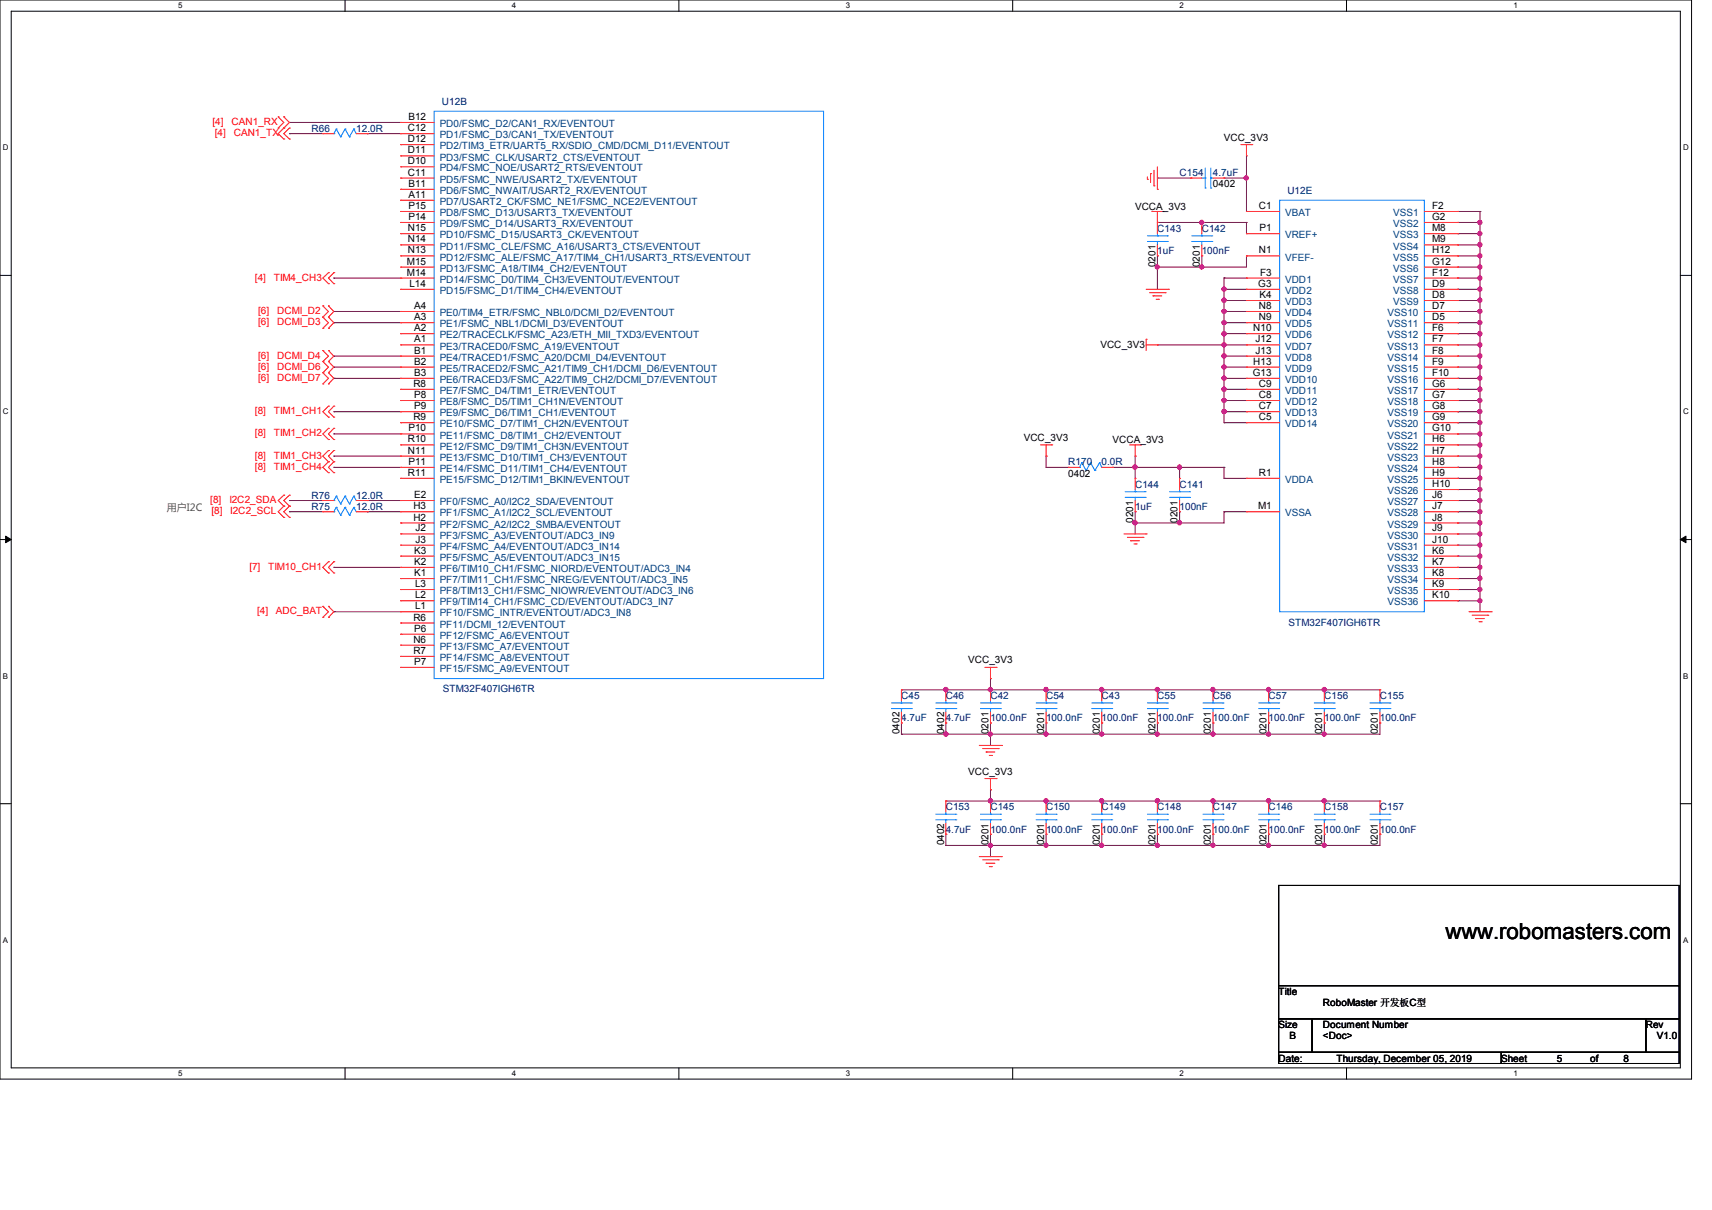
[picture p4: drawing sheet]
<svg xmlns="http://www.w3.org/2000/svg" width="297mm" height="210mm" viewBox="0 0 297 210" stroke-linecap="round" stroke-linejoin="round" font-family="sans-serif">
<path d="M0 0h293.5v187.3h-293.5zM1.9 1.9h289.6v183.4h-289.6z" fill="none" stroke="#000" stroke-width=".17"/>
<g fill="#fff">
<path d="M30.9 .2h.8v1.5h-.8z"/>
<path d="M30.9 185.5h.8v1.6h-.8z"/>
</g>
<path d="M59.9 0v1.9M59.9 185.3v2" fill="none" stroke="#000" stroke-width=".17"/>
<g fill="#fff">
<path d="M88.8 .2h.8v1.5h-.8z"/>
<path d="M88.8 185.5h.8v1.6h-.8z"/>
</g>
<path d="M117.8 0v1.9M117.8 185.3v2" fill="none" stroke="#000" stroke-width=".17"/>
<g fill="#fff">
<path d="M146.7 .2h.8v1.5h-.8z"/>
<path d="M146.7 185.5h.8v1.6h-.8z"/>
</g>
<path d="M175.7 0v1.9M175.7 185.3v2" fill="none" stroke="#000" stroke-width=".17"/>
<g fill="#fff">
<path d="M204.6 .2h.8v1.5h-.8z"/>
<path d="M204.6 185.5h.8v1.6h-.8z"/>
</g>
<path d="M233.6 0v1.9M233.6 185.3v2" fill="none" stroke="#000" stroke-width=".17"/>
<g fill="#fff">
<path d="M262.6 .2h.7v1.5h-.7z"/>
<path d="M262.6 185.5h.7v1.6h-.7z"/>
<path d="M.5 24.8h1v1.6h-1z"/>
<path d="M292 24.8h1v1.6h-1z"/>
<path d="M.5 70.7h1v1.5h-1z"/>
<path d="M292 70.7h1v1.5h-1z"/>
</g>
<path d="M0 47.8h1.9M291.5 47.8h2" fill="none" stroke="#000" stroke-width=".17"/>
<g fill="#fff">
<path d="M.5 116.5h.9v1.6h-.9z"/>
<path d="M292 116.5h.9v1.6h-.9z"/>
</g>
<path d="M0 93.6h1.9M291.5 93.6h2" fill="none" stroke="#000" stroke-width=".17"/>
<path d="M1 93l.9 .6-.9 .6zM291.5 93.6l1-.6v1.2z" fill="#000" stroke="#000" stroke-width=".17"/>
<g fill="#fff">
<path d="M.5 162.4h.9v1.5h-.9z"/>
<path d="M292 162.4h.9v1.5h-.9z"/>
</g>
<path d="M0 139.5h1.9M291.5 139.5h2M221.8 153.7h69.5v17.4h-69.5zM221.8 171.1h69.5v5.7h-69.5zM221.8 176.8h5.8v5.8h-5.8zM227.6 176.8h57.9v5.8h-57.9zM285.5 176.8h5.8v5.8h-5.8zM221.8 182.6h38.6v2h-38.6zM260.4 182.6h30.9v2h-30.9z" fill="none" stroke="#000" stroke-width=".17"/>
<g fill="none" stroke="#800040" stroke-width=".17">
<path d="M50.2 23.2h.1M50.2 21.3h.1M50.2 23.2h5.8M50.2 21.3h19.3M63.7 23.2h.1M63.7 23.2h5.8M200.8 38.6h.1M200.8 30.9h.1M200.8 38.6h15.4M200.8 30.9h5.8M208.5 38.6h.1M212.3 30.9h3.9"/>
<path d="M216.2 30.9h.1M216.2 38.6h.1M216.2 36.7h.1M216.2 27.1v9.6M216.2 38.6v2M252.9 36.7h.1M252.9 38.6h.1M252.9 38.6h3.9M252.9 36.7h3.9M256.8 36.7h.1M256.8 38.6h.1M256.8 36.7v69.5"/>
<path d="M57.9 48.3h.1M57.9 54.1h.1M57.9 56h.1M57.9 48.3h11.6M57.9 54.1h11.6M57.9 56h11.6M200.8 46.4h.1M200.8 44.4h.1M200.8 59.9h.1M200.8 44.4v5.8M200.8 59.9h15.4M208.5 44.4h.1"/>
<path d="M208.5 46.4h.1M208.5 44.4v2M212.3 48.3h.1M212.3 59.9h.1M212.3 50.2h.1M212.3 52.2h.1M212.3 54.1h.1M212.3 56h.1M212.3 57.9h.1M212.3 48.3v25.1M212.3 48.3h3.9M212.3 50.2h3.9"/>
<path d="M212.3 52.2h3.9M212.3 54.1h3.9M212.3 56h3.9M212.3 57.9h3.9M216.2 44.4h.1M216.2 44.4v2h-15.4M252.9 40.6h.1M252.9 42.5h.1M252.9 44.4h.1M252.9 46.4h.1M252.9 48.3h.1M252.9 50.2h.1"/>
<path d="M252.9 52.2h.1M252.9 54.1h.1M252.9 56h.1M252.9 57.9h.1M252.9 59.9h.1M252.9 46.4h3.9M252.9 48.3h3.9M252.9 59.9h3.9M252.9 50.2h3.9M252.9 52.2h3.9M252.9 54.1h3.9M252.9 56h3.9"/>
<path d="M252.9 57.9h3.9M252.9 40.6h3.9M252.9 42.5h3.9M252.9 44.4h3.9M256.8 40.6h.1M256.8 42.5h.1M256.8 44.4h.1M256.8 46.4h.1M256.8 48.3h.1M256.8 50.2h.1M256.8 52.2h.1M256.8 54.1h.1"/>
<path d="M256.8 56h.1M256.8 57.9h.1M256.8 59.9h.1M57.9 71.5h.1M57.9 75.3h.1M57.9 79.2h.1M57.9 61.8h.1M57.9 63.7h.1M57.9 65.7h.1M57.9 61.8h11.6M57.9 63.7h11.6M57.9 65.7h11.6"/>
<path d="M57.9 71.5h11.6M57.9 75.3h11.6M57.9 79.2h11.6M181.5 79.2h.1M181.5 79.2v1.9M196.9 79.2h.1M196.9 79.2v3.8M212.3 73.4h.1M212.3 61.8h.1M212.3 63.7h.1M212.3 65.7h.1M212.3 67.6h.1"/>
<path d="M212.3 69.5h.1M212.3 71.5h.1M212.3 73.4h3.9M212.3 61.8h3.9M212.3 63.7h3.9M212.3 65.7h3.9M212.3 67.6h3.9M212.3 69.5h3.9M212.3 71.5h3.9M252.9 61.8h.1M252.9 63.7h.1M252.9 65.7h.1"/>
<path d="M252.9 67.6h.1M252.9 69.5h.1M252.9 71.5h.1M252.9 73.4h.1M252.9 75.3h.1M252.9 77.2h.1M252.9 79.2h.1M252.9 73.4h3.9M252.9 61.8h3.9M252.9 63.7h3.9M252.9 65.7h3.9M252.9 67.6h3.9"/>
<path d="M252.9 69.5h3.9M252.9 71.5h3.9M252.9 75.3h3.9M252.9 77.2h3.9M252.9 79.2h3.9M256.8 61.8h.1M256.8 63.7h.1M256.8 65.7h.1M256.8 67.6h.1M256.8 69.5h.1M256.8 71.5h.1M256.8 73.4h.1"/>
<path d="M256.8 75.3h.1M256.8 77.2h.1M256.8 79.2h.1M50.2 88.8h.1M50.2 86.9h.1M50.2 88.8h5.8M50.2 86.9h5.8M57.9 81.1h.1M57.9 98.5h.1M57.9 81.1h11.6M57.9 98.5h11.6M63.7 86.9h.1"/>
<path d="M63.7 88.8h.1M63.7 88.8h5.8M63.7 86.9h5.8M181.5 81.1h.1M181.5 81.1h3.8M193 81.1h.1M193 81.1h19.3M196.9 90.8h.1M196.9 88.8h.1M196.9 81.1h.1M196.9 88.8v3.9M204.6 81.1h.1"/>
<path d="M204.6 88.8h.1M204.6 90.8h.1M204.6 81.1v1.9M204.6 88.8v2M212.3 88.8h.1M212.3 81.1h.1M212.3 83h.1M212.3 88.8v2h-15.4M212.3 81.1v1.9M212.3 88.8h3.9M212.3 83h3.9M252.9 81.1h.1"/>
<path d="M252.9 83h.1M252.9 85h.1M252.9 86.9h.1M252.9 88.8h.1M252.9 90.8h.1M252.9 92.7h.1M252.9 94.6h.1M252.9 96.5h.1M252.9 98.5h.1M252.9 90.8h3.9M252.9 81.1h3.9M252.9 88.8h3.9"/>
<path d="M252.9 83h3.9M252.9 85h3.9M252.9 86.9h3.9M252.9 92.7h3.9M252.9 94.6h3.9M252.9 96.5h3.9M252.9 98.5h3.9M256.8 81.1h.1M256.8 83h.1M256.8 85h.1M256.8 86.9h.1M256.8 88.8h.1"/>
<path d="M256.8 90.8h.1M256.8 92.7h.1M256.8 94.6h.1M256.8 96.5h.1M256.8 98.5h.1M57.9 106.2h.1M57.9 106.2h11.6M156.4 119.7h.1M156.4 119.7h83M164.1 119.7h.1M171.8 119.7h.1M171.8 117.8h.1"/>
<path d="M171.8 117.8v1.9M181.5 119.7h.1M191.1 119.7h.1M200.8 119.7h.1M210.4 119.7h.1M220.1 119.7h.1M229.7 119.7h.1M252.9 100.4h.1M252.9 102.3h.1M252.9 104.3h.1M252.9 100.4h3.9M252.9 102.3h3.9"/>
<path d="M252.9 104.3h3.9M256.8 100.4h.1M256.8 102.3h.1M256.8 104.3h.1M156.4 127.4h.1M156.4 125.5h.1M156.4 125.5v1.9M164.1 127.4h.1M164.1 125.5h.1M164.1 139h.1M164.1 125.5v1.9M164.1 139h75.3"/>
<path d="M171.8 127.4h.1M171.8 125.5h.1M171.8 139h.1M171.8 137.1h.1M171.8 125.5v3.9M171.8 137.1v1.9M181.5 125.5h.1M181.5 127.4h.1M181.5 139h.1M181.5 125.5v1.9M191.1 125.5h.1M191.1 127.4h.1"/>
<path d="M191.1 139h.1M191.1 125.5v1.9M200.8 125.5h.1M200.8 127.4h.1M200.8 139h.1M200.8 125.5v1.9M210.4 125.5h.1M210.4 127.4h.1M210.4 139h.1M210.4 125.5v1.9M220.1 125.5h.1M220.1 127.4h.1"/>
<path d="M220.1 139h.1M220.1 125.5v1.9M229.7 125.5h.1M229.7 127.4h.1M229.7 139h.1M229.7 125.5v1.9M239.4 125.5h.1M239.4 125.5v1.9h-83M164.1 146.7h.1M164.1 144.8h.1M164.1 144.8v1.9M171.8 146.7h.1"/>
<path d="M171.8 144.8h.1M171.8 144.8v3.9M181.5 144.8h.1M181.5 146.7h.1M181.5 144.8v1.9M191.1 144.8h.1M191.1 146.7h.1M191.1 144.8v1.9M200.8 144.8h.1M200.8 146.7h.1M200.8 144.8v1.9M210.4 144.8h.1"/>
<path d="M210.4 146.7h.1M210.4 144.8v1.9M220.1 144.8h.1M220.1 146.7h.1M220.1 144.8v1.9M229.7 144.8h.1M229.7 146.7h.1M229.7 144.8v1.9M239.4 144.8h.1M239.4 144.8v1.9h-75.3"/>
</g>
<g fill="#f0f" stroke="#f0f" stroke-width=".17">
<circle cx="200.8" cy="46.3" r=".36"/>
<circle cx="208.5" cy="38.6" r=".37"/>
<circle cx="208.5" cy="46.3" r=".36"/>
<circle cx="196.9" cy="90.7" r=".38"/>
<circle cx="204.6" cy="81.1" r=".37"/>
<circle cx="204.6" cy="90.7" r=".37"/>
<circle cx="212.4" cy="50.2" r=".37"/>
<circle cx="212.3" cy="52.1" r=".38"/>
<circle cx="212.4" cy="56" r=".37"/>
<circle cx="212.4" cy="54" r=".37"/>
<circle cx="212.4" cy="59.8" r=".37"/>
<circle cx="212.3" cy="57.9" r=".38"/>
<circle cx="212.4" cy="63.7" r=".37"/>
<circle cx="212.3" cy="61.8" r=".38"/>
<circle cx="212.4" cy="65.6" r=".37"/>
<circle cx="212.3" cy="67.6" r=".38"/>
<circle cx="212.4" cy="69.5" r=".37"/>
<circle cx="212.3" cy="71.4" r=".38"/>
<circle cx="196.9" cy="81.1" r=".38"/>
<circle cx="256.7" cy="38.6" r=".37"/>
<circle cx="256.7" cy="42.5" r=".37"/>
<circle cx="256.7" cy="40.5" r=".36"/>
<circle cx="256.7" cy="44.4" r=".36"/>
<circle cx="256.7" cy="46.3" r=".36"/>
<circle cx="256.7" cy="50.2" r=".36"/>
<circle cx="256.7" cy="48.3" r=".37"/>
<circle cx="256.7" cy="52.1" r=".37"/>
<circle cx="256.7" cy="54" r=".36"/>
<circle cx="256.7" cy="56" r=".36"/>
<circle cx="256.7" cy="59.8" r=".36"/>
<circle cx="256.7" cy="57.9" r=".37"/>
<circle cx="256.7" cy="61.8" r=".37"/>
<circle cx="256.7" cy="63.7" r=".36"/>
<circle cx="256.7" cy="65.6" r=".36"/>
<circle cx="256.7" cy="67.6" r=".37"/>
<circle cx="256.7" cy="69.5" r=".36"/>
<circle cx="256.7" cy="73.3" r=".36"/>
<circle cx="256.7" cy="71.4" r=".37"/>
<circle cx="256.7" cy="75.3" r=".36"/>
<circle cx="256.7" cy="77.2" r=".37"/>
<circle cx="256.7" cy="79.1" r=".36"/>
<circle cx="256.7" cy="83" r=".36"/>
<circle cx="256.7" cy="81.1" r=".37"/>
<circle cx="256.7" cy="86.9" r=".37"/>
<circle cx="256.7" cy="84.9" r=".36"/>
<circle cx="256.7" cy="88.8" r=".36"/>
<circle cx="256.7" cy="92.6" r=".36"/>
<circle cx="256.7" cy="90.7" r=".37"/>
<circle cx="256.7" cy="96.5" r=".37"/>
<circle cx="256.7" cy="94.6" r=".36"/>
<circle cx="256.7" cy="100.4" r=".37"/>
<circle cx="256.7" cy="98.4" r=".36"/>
<circle cx="256.7" cy="102.3" r=".36"/>
<circle cx="256.7" cy="104.2" r=".36"/>
<circle cx="164.1" cy="119.7" r=".38"/>
<circle cx="164.1" cy="127.4" r=".37"/>
<circle cx="210.4" cy="119.7" r=".37"/>
<circle cx="200.8" cy="119.7" r=".37"/>
<circle cx="200.8" cy="127.4" r=".36"/>
<circle cx="210.4" cy="127.4" r=".36"/>
<circle cx="191.1" cy="119.7" r=".37"/>
<circle cx="181.5" cy="119.7" r=".37"/>
<circle cx="191.1" cy="127.4" r=".36"/>
<circle cx="181.5" cy="127.4" r=".36"/>
<circle cx="171.8" cy="127.4" r=".36"/>
<circle cx="171.8" cy="119.7" r=".37"/>
<circle cx="171.8" cy="139" r=".37"/>
<circle cx="210.4" cy="139" r=".37"/>
<circle cx="210.4" cy="146.7" r=".36"/>
<circle cx="200.8" cy="146.7" r=".36"/>
<circle cx="200.8" cy="139" r=".37"/>
<circle cx="191.1" cy="139" r=".37"/>
<circle cx="181.5" cy="139" r=".37"/>
<circle cx="191.1" cy="146.7" r=".36"/>
<circle cx="181.5" cy="146.7" r=".36"/>
<circle cx="171.8" cy="146.7" r=".36"/>
<circle cx="216.2" cy="30.9" r=".37"/>
<circle cx="229.7" cy="119.7" r=".37"/>
<circle cx="220.1" cy="119.7" r=".37"/>
<circle cx="229.7" cy="127.4" r=".36"/>
<circle cx="220.1" cy="127.4" r=".36"/>
<circle cx="229.7" cy="139" r=".37"/>
<circle cx="220.1" cy="139" r=".37"/>
<circle cx="229.7" cy="146.7" r=".36"/>
<circle cx="220.1" cy="146.7" r=".36"/>
</g>
<g fill="none" stroke="#f00" stroke-width=".17">
<path d="M48.3 20.3h.1M48.3 22.2h.1M48.3 20.3l.9 1-.9 .9M49.2 22.2h.1M49.2 24.1h.1M49.2 20.3h.1M49.2 20.3l1 1-1.9 1.9 .9 .9M50.2 22.2h.1M50.2 24.1h.1M50.2 22.2l-1 1 1 .9M56 23.2h.1M56 23.2h1.9"/>
<path d="M61.8 23.2h1.9M63.7 23.2h.1M69.5 21.3h.1M69.5 23.2h.1M69.5 25.1h.1M69.5 27.1h.1M69.5 29h.1M69.5 30.9h.1M69.5 32.9h.1M69.5 34.8h.1M69.5 36.7h.1M69.5 38.6h.1"/>
<path d="M69.5 36.7h5.8M69.5 25.1h5.8M69.5 21.3h5.8M69.5 23.2h5.8M69.5 27.1h5.8M69.5 29h5.8M69.5 30.9h5.8M69.5 32.9h5.8M69.5 34.8h5.8M69.5 38.6h5.8M199.1 31.1h.1M199.1 30.7v.4"/>
<path d="M199.6 30.1h.1M199.6 30.1v1.6M199.8 36.7h2M200.2 32.3h.1M200.2 29.5v2.8M200.8 38.6h.1M200.8 32.9h.1M200.8 29v3.9M200.8 36.7v3.9M201.8 36.7h.1M206.6 30.9h.1M206.6 30.9h1.9"/>
<path d="M208.5 38.6h.1M208.5 38.6v2M210.4 30.9h1.9M212.3 30.9h.1M215.3 25.1h1.9M216.2 27.1h.1M216.2 36.7h.1M216.2 36.7h5.8M216.2 25.1v2M217.2 25.1h.1M247.1 36.7h5.8M247.1 38.6h5.8"/>
<path d="M252.9 36.7h.1M252.9 38.6h.1M56 53.1h.1M56 55h.1M56 57h.1M56 53.1l1 1-1 .9M56 55l1 1-1 1M57 47.3h.1M57 49.2h.1M57 55h.1M57 53.1h.1M57 57h.1"/>
<path d="M57 47.3l-1 1 1 .9M57 53.1l.9 1-.9 .9M57 55l.9 1-.9 1M57.9 47.3h.1M57.9 49.2h.1M57.9 47.3l-.9 1 .9 .9M69.5 40.6h.1M69.5 42.5h.1M69.5 44.4h.1M69.5 46.4h.1M69.5 48.3h.1M69.5 50.2h.1"/>
<path d="M69.5 54.1h.1M69.5 56h.1M69.5 57.9h.1M69.5 59.9h.1M69.5 50.2h5.8M69.5 59.9h5.8M69.5 40.6h5.8M69.5 42.5h5.8M69.5 44.4h5.8M69.5 46.4h5.8M69.5 48.3h5.8M69.5 54.1h5.8"/>
<path d="M69.5 56h5.8M69.5 57.9h5.8M198.8 58.9h.1M198.8 50.2h3.9M198.8 59.9h2M198.8 58.9v1.9M199.4 50.8h2.7M200 51.4h.1M200 51.4h1.5M200.6 51.9h.4M200.8 59.9h.1M200.8 44.4h.1"/>
<path d="M200.8 42.5v1.9M201 51.9h.1M202.1 50.8h.1M202.7 50.2h.1M208.5 44.4h.1M208.5 42.5v1.9M216.2 40.6h.1M216.2 44.4h.1M216.2 48.3h.1M216.2 50.2h.1M216.2 52.2h.1M216.2 54.1h.1"/>
<path d="M216.2 56h.1M216.2 57.9h.1M216.2 59.9h.1M216.2 50.2h5.8M216.2 59.9h5.8M216.2 40.6h5.8M216.2 44.4h5.8M216.2 48.3h5.8M216.2 54.1h5.8M216.2 56h5.8M216.2 57.9h5.8M216.2 52.2h5.8"/>
<path d="M247.1 50.2h5.8M247.1 59.9h5.8M247.1 40.6h5.8M247.1 42.5h5.8M247.1 44.4h5.8M247.1 46.4h5.8M247.1 48.3h5.8M247.1 54.1h5.8M247.1 56h5.8M247.1 57.9h5.8M247.1 52.2h5.8M252.9 40.6h.1"/>
<path d="M252.9 42.5h.1M252.9 44.4h.1M252.9 46.4h.1M252.9 48.3h.1M252.9 50.2h.1M252.9 52.2h.1M252.9 54.1h.1M252.9 56h.1M252.9 57.9h.1M252.9 59.9h.1M56 60.8h.1M56 62.7h.1"/>
<path d="M56 64.7h.1M56 66.6h.1M56 60.8l1 1-1 .9M56 62.7l1 1-1 1M56 64.7l1 1-1 .9M57 70.5h.1M57 72.4h.1M57 74.3h.1M57 76.3h.1M57 78.2h.1M57 62.7h.1M57 60.8h.1"/>
<path d="M57 64.7h.1M57 66.6h.1M57 70.5l-1 1 1 .9M57 74.3l-1 1 1 1M57 78.2l-1 1 1 .9M57 60.8l.9 1-.9 .9M57 62.7l.9 1-.9 1M57 64.7l.9 1-.9 .9M57.9 70.5h.1M57.9 72.4h.1M57.9 74.3h.1M57.9 76.3h.1"/>
<path d="M57.9 78.2h.1M57.9 70.5l-.9 1 .9 .9M57.9 74.3l-.9 1 .9 1M57.9 78.2l-.9 1 .9 .9M69.5 61.8h.1M69.5 63.7h.1M69.5 65.7h.1M69.5 67.6h.1M69.5 69.5h.1M69.5 71.5h.1M69.5 73.4h.1M69.5 75.3h.1"/>
<path d="M69.5 77.2h.1M69.5 79.2h.1M69.5 77.2h5.8M69.5 61.8h5.8M69.5 63.7h5.8M69.5 65.7h5.8M69.5 67.6h5.8M69.5 69.5h5.8M69.5 71.5h5.8M69.5 73.4h5.8M69.5 75.3h5.8M69.5 79.2h5.8"/>
<path d="M180.5 77.2h2M181.5 79.2h.1M181.5 77.2v2M182.5 77.2h.1M196 77.2h1.9M196.9 79.2h.1M196.9 77.2v2M197.9 77.2h.1M216.2 61.8h.1M216.2 63.7h.1M216.2 65.7h.1M216.2 67.6h.1"/>
<path d="M216.2 69.5h.1M216.2 71.5h.1M216.2 73.4h.1M216.2 61.8h5.8M216.2 63.7h5.8M216.2 65.7h5.8M216.2 67.6h5.8M216.2 69.5h5.8M216.2 71.5h5.8M216.2 73.4h5.8M247.1 77.2h5.8M247.1 61.8h5.8"/>
<path d="M247.1 63.7h5.8M247.1 65.7h5.8M247.1 67.6h5.8M247.1 69.5h5.8M247.1 71.5h5.8M247.1 73.4h5.8M247.1 75.3h5.8M247.1 79.2h5.8M252.9 61.8h.1M252.9 63.7h.1M252.9 65.7h.1M252.9 67.6h.1"/>
<path d="M252.9 69.5h.1M252.9 71.5h.1M252.9 73.4h.1M252.9 75.3h.1M252.9 77.2h.1M252.9 79.2h.1M49.2 85.9h.1M49.2 87.8h.1M49.2 89.8h.1M49.2 85.9l-.9 1 .9 .9M49.2 87.8l-.9 1 .9 1M50.2 85.9h.1"/>
<path d="M50.2 87.8h.1M50.2 89.8h.1M50.2 85.9l-1 1 1 .9M50.2 87.8l-1 1 1 1M56 88.8h.1M56 86.9h.1M56 86.9h1.9M56 88.8h1.9M57 80.1h.1M57 82h.1M57 97.5h.1M57 99.4h.1"/>
<path d="M57 80.1l-1 1 1 .9M57 97.5l-1 1 1 .9M57.9 80.1h.1M57.9 82h.1M57.9 97.5h.1M57.9 99.4h.1M57.9 80.1l-.9 1 .9 .9M57.9 97.5l-.9 1 .9 .9M61.8 86.9h1.9M61.8 88.8h1.9M63.7 88.8h.1M63.7 86.9h.1"/>
<path d="M69.5 81.1h.1M69.5 83h.1M69.5 86.9h.1M69.5 88.8h.1M69.5 90.8h.1M69.5 92.7h.1M69.5 94.6h.1M69.5 96.5h.1M69.5 98.5h.1M69.5 92.7h5.8M69.5 81.1h5.8M69.5 83h5.8"/>
<path d="M69.5 86.9h5.8M69.5 88.8h5.8M69.5 90.8h5.8M69.5 94.6h5.8M69.5 96.5h5.8M69.5 98.5h5.8M185.3 81.1h.1M185.3 81.1h2M191.1 81.1h1.9M193 81.1h.1M195 92.7h3.8M195.6 93.3h2.7"/>
<path d="M196.1 93.9h.1M196.1 93.9h1.6M196.7 94.4h.4M196.9 83h.1M196.9 88.8h.1M196.9 83v2M196.9 86.9v1.9M197.1 94.4h.1M198.3 93.3h.1M198.8 92.7h.1M204.6 83h.1M204.6 88.8h.1"/>
<path d="M204.6 83v2M204.6 86.9v1.9M216.2 83h.1M216.2 88.8h.1M216.2 83h5.8M216.2 88.8h5.8M247.1 92.7h5.8M247.1 81.1h5.8M247.1 83h5.8M247.1 86.9h5.8M247.1 88.8h5.8M247.1 90.8h5.8"/>
<path d="M247.1 94.6h5.8M247.1 96.5h5.8M247.1 98.5h5.8M247.1 85h5.8M252.9 81.1h.1M252.9 83h.1M252.9 85h.1M252.9 86.9h.1M252.9 88.8h.1M252.9 90.8h.1M252.9 92.7h.1M252.9 94.6h.1"/>
<path d="M252.9 96.5h.1M252.9 98.5h.1M56 105.2h.1M56 107.1h.1M56 105.2l1 1-1 .9M57 107.1h.1M57 105.2h.1M57 105.2l.9 1-.9 .9M69.5 100.4h.1M69.5 102.3h.1M69.5 104.3h.1M69.5 106.2h.1"/>
<path d="M69.5 108.1h.1M69.5 110.1h.1M69.5 112h.1M69.5 113.9h.1M69.5 115.8h.1M69.5 106.2h5.8M69.5 115.8h5.8M69.5 100.4h5.8M69.5 102.3h5.8M69.5 104.3h5.8M69.5 108.1h5.8M69.5 110.1h5.8"/>
<path d="M69.5 112h5.8M69.5 113.9h5.8M156.4 119.7h.1M156.4 119.7v1.9M164.1 119.7h.1M164.1 119.7v1.9M170.9 115.8h1.9M171.8 117.8h.1M171.8 119.7h.1M171.8 115.8v2M171.8 119.7v1.9M172.8 115.8h.1"/>
<path d="M181.5 119.7h.1M181.5 119.7v1.9M191.1 119.7h.1M191.1 119.7v1.9M200.8 119.7h.1M200.8 119.7v1.9M210.4 119.7h.1M210.4 119.7v1.9M220.1 119.7h.1M220.1 119.7v1.9M229.7 119.7h.1M229.7 119.7v1.9"/>
<path d="M239.4 119.7h.1M239.4 119.7v1.9M247.1 100.4h5.8M247.1 102.3h5.8M247.1 104.3h5.8M252.9 100.4h.1M252.9 102.3h.1M252.9 104.3h.1M254.8 106.2h3.9M255.4 106.8h2.7M256 107.4h.1M256 107.4h1.5"/>
<path d="M256.6 107.9h.4M257 107.9h.1M258.1 106.8h.1M258.7 106.2h.1M156.4 125.5h.1M156.4 123.6v1.9M164.1 139h.1M164.1 125.5h.1M164.1 123.6v1.9M164.1 139v1.9M169.9 129.4h3.8M170.5 129.9h2.7"/>
<path d="M170.9 135.1h1.9M171.1 130.5h.1M171.1 130.5h1.5M171.6 131.1h.4M171.8 137.1h.1M171.8 139h.1M171.8 125.5h.1M171.8 123.6v1.9M171.8 135.1v2M171.8 139v1.9M172 131.1h.1M172.8 135.1h.1"/>
<path d="M173.2 129.9h.1M173.7 129.4h.1M181.5 139h.1M181.5 125.5h.1M181.5 123.6v1.9M181.5 139v1.9M191.1 139h.1M191.1 125.5h.1M191.1 123.6v1.9M191.1 139v1.9M200.8 139h.1M200.8 125.5h.1"/>
<path d="M200.8 123.6v1.9M200.8 139v1.9M210.4 139h.1M210.4 125.5h.1M210.4 123.6v1.9M210.4 139v1.9M220.1 139h.1M220.1 125.5h.1M220.1 123.6v1.9M220.1 139v1.9M229.7 139h.1M229.7 125.5h.1"/>
<path d="M229.7 123.6v1.9M229.7 139v1.9M239.4 139h.1M239.4 125.5h.1M239.4 123.6v1.9M239.4 139v1.9M164.1 144.8h.1M164.1 142.9v1.9M169.9 148.7h3.8M170.5 149.2h2.7M171.1 149.8h.1M171.1 149.8h1.5"/>
<path d="M171.6 150.4h.4M171.8 144.8h.1M171.8 142.9v1.9M172 150.4h.1M173.2 149.2h.1M173.7 148.7h.1M181.5 144.8h.1M181.5 142.9v1.9M191.1 144.8h.1M191.1 142.9v1.9M200.8 144.8h.1M200.8 142.9v1.9"/>
<path d="M210.4 144.8h.1M210.4 142.9v1.9M220.1 144.8h.1M220.1 142.9v1.9M229.7 144.8h.1M229.7 142.9v1.9M239.4 144.8h.1M239.4 142.9v1.9"/>
</g>
<g fill="none" stroke="#0080ff" stroke-width=".17">
<path d="M75.3 19.3h67.6v98.5h-67.6zM57.9 23.2h.1M58.3 22.4h.1M58.3 22.4l-.4 .8M58.3 22.4l.8 1.3M59.1 23.7h.1M59.9 22.4h.1M59.9 22.4l-.8 1.3M59.9 22.4l.7 1.3M60.6 23.7h.1M61.4 22.4h.1M61.4 22.4l-.8 1.3"/>
<path d="M61.4 22.4l.4 .8M61.8 23.2h.1M208.5 30.9h.6M209.1 32.6h.1M209.1 30.9h.1M209.1 29.2v3.4M210.1 30.9h.1M210.1 32.6h.1M210.1 30.9h.3M210.1 29.2v3.4M222 34.8h25.1v71.4h-25.1zM199.1 41.9h3.4"/>
<path d="M199.1 40.9h3.4M200.8 40.9h.1M200.8 41.9h.1M200.8 40.6v.3M200.8 41.9v.6M202.5 41.9h.1M202.5 40.9h.1M206.8 41.9h3.4M206.8 40.9h3.4M208.5 40.9h.1M208.5 41.9h.1M208.5 40.6v.3"/>
<path d="M208.5 41.9v.6M210.2 41.9h.1M210.2 40.9h.1M57.9 88.8h.1M57.9 86.9h.1M58.3 88.1h.1M58.3 86.1h.1M58.3 88.1l-.4 .7M58.3 88.1l.8 1.3M58.3 86.1l-.4 .8M58.3 86.1l.8 1.4M59.1 89.4h.1"/>
<path d="M59.1 87.5h.1M59.9 88.1h.1M59.9 86.1h.1M59.9 88.1l-.8 1.3M59.9 88.1l.7 1.3M59.9 86.1l-.8 1.4M59.9 86.1l.7 1.4M60.6 89.4h.1M60.6 87.5h.1M61.4 88.1h.1M61.4 86.1h.1M61.4 88.1l-.8 1.3"/>
<path d="M61.4 88.1l.4 .7M61.4 86.1l-.8 1.4M61.4 86.1l.4 .8M61.8 88.8h.1M61.8 86.9h.1M187.3 81.1h.1M187.7 80.3h.1M187.7 80.3l-.4 .8M187.7 80.3l.7 1.4M188.4 81.7h.1M189.2 80.3h.1M189.2 80.3l-.8 1.4"/>
<path d="M189.2 80.3l.7 1.4M189.9 81.7h.1M190.8 80.3h.1M190.8 80.3l-.9 1.4M190.8 80.3l.3 .8M191.1 81.1h.1M195.2 86.3h3.5M195.2 85.3h3.5M196.9 85.3h.1M196.9 86.3h.1M196.9 85v.3M196.9 86.3v.6"/>
<path d="M198.7 86.3h.1M198.7 85.3h.1M202.9 86.3h3.5M202.9 85.3h3.5M204.6 85.3h.1M204.6 86.3h.1M204.6 85v.3M204.6 86.3v.6M206.4 86.3h.1M206.4 85.3h.1M154.6 123h3.5M154.6 122h3.5"/>
<path d="M156.4 122h.1M156.4 123h.1M156.4 121.6v.4M156.4 123v.6M158.1 123h.1M158.1 122h.1M162.3 123h3.5M162.3 122h3.5M164.1 122h.1M164.1 123h.1M164.1 121.6v.4M164.1 123v.6"/>
<path d="M165.8 123h.1M165.8 122h.1M170.1 123h3.5M170.1 122h3.5M171.8 122h.1M171.8 123h.1M171.8 121.6v.4M171.8 123v.6M173.6 123h.1M173.6 122h.1M179.7 123h3.5M179.7 122h3.5"/>
<path d="M181.5 122h.1M181.5 123h.1M181.5 121.6v.4M181.5 123v.6M183.2 123h.1M183.2 122h.1M189.4 123h3.5M189.4 122h3.5M191.1 122h.1M191.1 123h.1M191.1 121.6v.4M191.1 123v.6"/>
<path d="M192.9 123h.1M192.9 122h.1M199.1 123h3.4M199.1 122h3.4M200.8 122h.1M200.8 123h.1M200.8 121.6v.4M200.8 123v.6M202.5 123h.1M202.5 122h.1M208.7 123h3.5M208.7 122h3.5"/>
<path d="M210.4 122h.1M210.4 123h.1M210.4 121.6v.4M210.4 123v.6M212.2 123h.1M212.2 122h.1M218.4 123h3.4M218.4 122h3.4M220.1 122h.1M220.1 123h.1M220.1 121.6v.4M220.1 123v.6"/>
<path d="M221.8 123h.1M221.8 122h.1M228 123h3.5M228 122h3.5M229.7 122h.1M229.7 123h.1M229.7 121.6v.4M229.7 123v.6M231.5 123h.1M231.5 122h.1M237.7 123h3.4M237.7 122h3.4"/>
<path d="M239.4 122h.1M239.4 123h.1M239.4 121.6v.4M239.4 123v.6M241.1 123h.1M241.1 122h.1M162.3 142.3h3.5M162.3 141.3h3.5M164.1 141.3h.1M164.1 142.3h.1M164.1 140.9v.4M164.1 142.3v.6"/>
<path d="M165.8 142.3h.1M165.8 141.3h.1M170.1 142.3h3.5M170.1 141.3h3.5M171.8 141.3h.1M171.8 142.3h.1M171.8 140.9v.4M171.8 142.3v.6M173.6 142.3h.1M173.6 141.3h.1M179.7 142.3h3.5M179.7 141.3h3.5"/>
<path d="M181.5 141.3h.1M181.5 142.3h.1M181.5 140.9v.4M181.5 142.3v.6M183.2 142.3h.1M183.2 141.3h.1M189.4 142.3h3.5M189.4 141.3h3.5M191.1 141.3h.1M191.1 142.3h.1M191.1 140.9v.4M191.1 142.3v.6"/>
<path d="M192.9 142.3h.1M192.9 141.3h.1M199.1 142.3h3.4M199.1 141.3h3.4M200.8 141.3h.1M200.8 142.3h.1M200.8 140.9v.4M200.8 142.3v.6M202.5 142.3h.1M202.5 141.3h.1M208.7 142.3h3.5M208.7 141.3h3.5"/>
<path d="M210.4 141.3h.1M210.4 142.3h.1M210.4 140.9v.4M210.4 142.3v.6M212.2 142.3h.1M212.2 141.3h.1M218.4 142.3h3.4M218.4 141.3h3.4M220.1 141.3h.1M220.1 142.3h.1M220.1 140.9v.4M220.1 142.3v.6"/>
<path d="M221.8 142.3h.1M221.8 141.3h.1M228 142.3h3.5M228 141.3h3.5M229.7 141.3h.1M229.7 142.3h.1M229.7 140.9v.4M229.7 142.3v.6M231.5 142.3h.1M231.5 141.3h.1M237.7 142.3h3.4M237.7 141.3h3.4"/>
<path d="M239.4 141.3h.1M239.4 142.3h.1M239.4 140.9v.4M239.4 142.3v.6M241.1 142.3h.1M241.1 141.3h.1"/>
</g>
<text font-size="3.9" x="250.8" y="162.9">www.robomasters.com</text>
<g font-size="1.7" fill="#f00">
<text x="36.9" y="21.7">[4]</text>
<text x="37.3" y="23.6">[4]</text>
<text x="40.2" y="21.7">CAN1_RX</text>
<text x="40.6" y="23.6">CAN1_TX</text>
<text x="44.2" y="48.7">[4]</text>
<text x="47.5" y="48.7">TIM4_CH3</text>
<text x="44.8" y="54.5">[6]</text>
<text x="44.8" y="56.4">[6]</text>
<text x="48.1" y="54.5">DCMI_D2</text>
<text x="48.1" y="56.4">DCMI_D3</text>
<text x="44.8" y="62.2">[6]</text>
<text x="44.8" y="64.2">[6]</text>
<text x="48.1" y="62.2">DCMI_D4</text>
<text x="48.1" y="64.2">DCMI_D6</text>
<text x="44.2" y="71.9">[8]</text>
<text x="44.8" y="66.1">[6]</text>
<text x="47.5" y="71.9">TIM1_CH1</text>
<text x="48.1" y="66.1">DCMI_D7</text>
<text x="44.2" y="75.7">[8]</text>
<text x="47.5" y="75.7">TIM1_CH2</text>
<text x="44.2" y="79.6">[8]</text>
<text x="44.2" y="81.5">[8]</text>
<text x="47.5" y="79.6">TIM1_CH3</text>
<text x="47.5" y="81.5">TIM1_CH4</text>
<text x="36.5" y="87.3">[8]</text>
<text x="36.7" y="89.3">[8]</text>
<text x="39.8" y="87.3">I2C2_SDA</text>
<text x="40" y="89.3">I2C2_SCL</text>
<text x="43.3" y="98.9">[7]</text>
<text x="46.5" y="98.9">TIM10_CH1</text>
<text x="44.6" y="106.6">[4]</text>
<text x="47.9" y="106.6">ADC_BAT</text>
</g>
<g font-size="1.7" fill="#000080">
<text x="54.1" y="22.9">R66</text>
<text x="61.8" y="22.9">12.0R</text>
<text x="76.7" y="18.2">U12B</text>
<text x="204.6" y="30.6">C154</text>
<text x="210.4" y="30.6">4.7uF</text>
<text x="223.3" y="33.7">U12E</text>
<text x="200.8" y="40.2">C143</text>
<text x="208.5" y="40.2">C142</text>
<text x="200.8" y="44.1">1uF</text>
<text x="208.5" y="44.1">100nF</text>
<text x="185.3" y="80.8">R170</text>
<text x="191.1" y="80.8">0.0R</text>
<text x="54.1" y="88.5">R75</text>
<text x="54.1" y="86.6">R76</text>
<text x="61.8" y="88.5">12.0R</text>
<text x="61.8" y="86.6">12.0R</text>
<text x="196.9" y="84.6">C144</text>
<text x="196.9" y="88.5">1uF</text>
<text x="204.6" y="84.6">C141</text>
<text x="204.6" y="88.5">100nF</text>
<text x="223.5" y="108.6">STM32F407IGH6TR</text>
<text x="76.8" y="120.1">STM32F407IGH6TR</text>
<text x="156.4" y="121.3">C45</text>
<text x="156.4" y="125.2">4.7uF</text>
<text x="164.1" y="121.3">C46</text>
<text x="164.1" y="125.2">4.7uF</text>
<text x="171.8" y="121.3">C42</text>
<text x="171.8" y="125.2">100.0nF</text>
<text x="181.5" y="121.3">C54</text>
<text x="181.5" y="125.2">100.0nF</text>
<text x="191.1" y="121.3">C43</text>
<text x="191.1" y="125.2">100.0nF</text>
<text x="200.8" y="121.3">C55</text>
<text x="200.8" y="125.2">100.0nF</text>
<text x="210.4" y="121.3">C56</text>
<text x="210.4" y="125.2">100.0nF</text>
<text x="220.1" y="121.3">C57</text>
<text x="220.1" y="125.2">100.0nF</text>
<text x="229.7" y="121.3">C156</text>
<text x="229.7" y="125.2">100.0nF</text>
<text x="239.4" y="121.3">C155</text>
<text x="239.4" y="125.2">100.0nF</text>
<text x="164.1" y="140.6">C153</text>
<text x="171.8" y="140.6">C145</text>
<text x="181.5" y="140.6">C150</text>
<text x="191.1" y="140.6">C149</text>
<text x="200.8" y="140.6">C148</text>
<text x="210.4" y="140.6">C147</text>
<text x="220.1" y="140.6">C146</text>
<text x="229.7" y="140.6">C158</text>
<text x="239.4" y="140.6">C157</text>
<text x="164.1" y="144.5">4.7uF</text>
<text x="171.8" y="144.5">100.0nF</text>
<text x="181.5" y="144.5">100.0nF</text>
<text x="191.1" y="144.5">100.0nF</text>
<text x="200.8" y="144.5">100.0nF</text>
<text x="210.4" y="144.5">100.0nF</text>
<text x="220.1" y="144.5">100.0nF</text>
<text x="229.7" y="144.5">100.0nF</text>
<text x="239.4" y="144.5">100.0nF</text>
</g>
<g font-size="1.7">
<text x="70.7" y="22.8">C12</text>
<text x="70.9" y="20.8">B12</text>
<text x="70.7" y="24.7">D12</text>
<text x="70.7" y="26.6">D11</text>
<text x="70.7" y="28.5">D10</text>
<text x="212.3" y="24.4">VCC_3V3</text>
<text x="70.7" y="30.5">C11</text>
<text x="70.9" y="32.4">B11</text>
<text x="70.9" y="34.3">A11</text>
<text x="210.4" y="32.5">0402</text>
<text x="70.7" y="40.1">N15</text>
<text x="70.9" y="36.3">P15</text>
<text x="70.9" y="38.2">P14</text>
<text x="196.9" y="36.4">VCCA_3V3</text>
<text x="218.4" y="36.3">C1</text>
<text x="218.5" y="40.1">P1</text>
<text x="248.4" y="36.3">F2</text>
<text x="248.4" y="38.2">G2</text>
<text x="248.4" y="40.1">M8</text>
<text x="70.6" y="45.9">M15</text>
<text x="70.6" y="47.8">M14</text>
<text x="70.7" y="42.1">N14</text>
<text x="70.7" y="44">N13</text>
<text x="200.4" y="46.4" transform="rotate(-90 200.4 46.4)">0201</text>
<text x="208.2" y="46.4" transform="rotate(-90 208.2 46.4)">0201</text>
<text x="218.4" y="44">N1</text>
<text x="218.6" y="47.8">F3</text>
<text x="248.4" y="42.1">M9</text>
<text x="248.4" y="44">H12</text>
<text x="248.4" y="45.9">G12</text>
<text x="248.4" y="47.8">F12</text>
<text x="71" y="49.8">L14</text>
<text x="71.8" y="53.6">A4</text>
<text x="218.3" y="49.8">G3</text>
<text x="218.4" y="53.6">N8</text>
<text x="218.5" y="51.7">K4</text>
<text x="248.4" y="49.8">D9</text>
<text x="248.4" y="51.7">D8</text>
<text x="248.4" y="53.6">D7</text>
<text x="71.8" y="55.6">A3</text>
<text x="71.8" y="57.5">A2</text>
<text x="71.8" y="59.4">A1</text>
<text x="217.4" y="57.5">N10</text>
<text x="217.8" y="59.4">J12</text>
<text x="218.4" y="55.6">N9</text>
<text x="248.4" y="55.6">D5</text>
<text x="248.4" y="57.5">F6</text>
<text x="248.4" y="59.4">F7</text>
<text x="71.8" y="61.4">B1</text>
<text x="71.8" y="63.3">B2</text>
<text x="71.8" y="65.2">B3</text>
<text x="190.9" y="60.3">VCC_3V3</text>
<text x="217.3" y="65.2">G13</text>
<text x="217.4" y="63.3">H13</text>
<text x="217.8" y="61.4">J13</text>
<text x="248.4" y="61.4">F8</text>
<text x="248.4" y="63.3">F9</text>
<text x="248.4" y="65.2">F10</text>
<text x="71.7" y="67.1">R8</text>
<text x="71.8" y="69.1">P8</text>
<text x="71.8" y="71">P9</text>
<text x="218.4" y="67.1">C9</text>
<text x="218.4" y="69.1">C8</text>
<text x="218.4" y="71">C7</text>
<text x="248.4" y="67.1">G6</text>
<text x="248.4" y="69.1">G7</text>
<text x="248.4" y="71">G8</text>
<text x="70.7" y="76.8">R10</text>
<text x="70.9" y="74.9">P10</text>
<text x="71.7" y="72.9">R9</text>
<text x="177.6" y="76.5">VCC_3V3</text>
<text x="193" y="76.9">VCCA_3V3</text>
<text x="218.4" y="72.9">C5</text>
<text x="248.4" y="72.9">G9</text>
<text x="248.4" y="74.9">G10</text>
<text x="248.4" y="76.8">H6</text>
<text x="70.7" y="78.7">N11</text>
<text x="70.7" y="82.6">R11</text>
<text x="70.9" y="80.7">P11</text>
<text x="185.3" y="82.7">0402</text>
<text x="218.4" y="82.6">R1</text>
<text x="248.4" y="78.7">H7</text>
<text x="248.4" y="80.7">H8</text>
<text x="248.4" y="82.6">H9</text>
<text x="71.7" y="88.4">H3</text>
<text x="71.8" y="86.4">E2</text>
<text x="218.2" y="88.4">M1</text>
<text x="248.4" y="84.5">H10</text>
<text x="248.4" y="86.4">J6</text>
<text x="248.4" y="88.4">J7</text>
<text x="71.7" y="90.3">H2</text>
<text x="72.1" y="92.2">J2</text>
<text x="72.1" y="94.2">J3</text>
<text x="196.6" y="90.8" transform="rotate(-90 196.6 90.8)">0201</text>
<text x="204.3" y="90.8" transform="rotate(-90 204.3 90.8)">0201</text>
<text x="248.4" y="90.3">J8</text>
<text x="248.4" y="92.2">J9</text>
<text x="248.4" y="94.2">J10</text>
<text x="71.8" y="96.1">K3</text>
<text x="71.8" y="98">K2</text>
<text x="71.8" y="100">K1</text>
<text x="72" y="101.9">L3</text>
<text x="248.4" y="96.1">K6</text>
<text x="248.4" y="98">K7</text>
<text x="248.4" y="100">K8</text>
<text x="248.4" y="101.9">K9</text>
<text x="71.7" y="107.7">R6</text>
<text x="72" y="103.8">L2</text>
<text x="72" y="105.7">L1</text>
<text x="248.4" y="103.8">K10</text>
<text x="71.7" y="111.5">N6</text>
<text x="71.7" y="113.5">R7</text>
<text x="71.8" y="109.6">P6</text>
<text x="71.8" y="115.4">P7</text>
<text x="168" y="115.1">VCC_3V3</text>
<text x="156" y="127.4" transform="rotate(-90 156 127.4)">0402</text>
<text x="163.8" y="127.4" transform="rotate(-90 163.8 127.4)">0402</text>
<text x="171.5" y="127.4" transform="rotate(-90 171.5 127.4)">0201</text>
<text x="181.1" y="127.4" transform="rotate(-90 181.1 127.4)">0201</text>
<text x="190.8" y="127.4" transform="rotate(-90 190.8 127.4)">0201</text>
<text x="200.4" y="127.4" transform="rotate(-90 200.4 127.4)">0201</text>
<text x="210.1" y="127.4" transform="rotate(-90 210.1 127.4)">0201</text>
<text x="219.7" y="127.4" transform="rotate(-90 219.7 127.4)">0201</text>
<text x="229.4" y="127.4" transform="rotate(-90 229.4 127.4)">0201</text>
<text x="239" y="127.4" transform="rotate(-90 239 127.4)">0201</text>
<text x="168" y="134.5">VCC_3V3</text>
<text x="163.8" y="146.7" transform="rotate(-90 163.8 146.7)">0402</text>
<text x="171.5" y="146.7" transform="rotate(-90 171.5 146.7)">0201</text>
<text x="181.1" y="146.7" transform="rotate(-90 181.1 146.7)">0201</text>
<text x="190.8" y="146.7" transform="rotate(-90 190.8 146.7)">0201</text>
<text x="200.4" y="146.7" transform="rotate(-90 200.4 146.7)">0201</text>
<text x="210.1" y="146.7" transform="rotate(-90 210.1 146.7)">0201</text>
<text x="219.7" y="146.7" transform="rotate(-90 219.7 146.7)">0201</text>
<text x="229.4" y="146.7" transform="rotate(-90 229.4 146.7)">0201</text>
<text x="239" y="146.7" transform="rotate(-90 239 146.7)">0201</text>
<text x="221.8" y="172.7">Title</text>
<text x="221.8" y="178.4">Size</text>
<text x="229.5" y="178.4">Document Number</text>
<text x="229.5" y="174.6">RoboMaster 开发板C型</text>
<text x="285.5" y="178.4">Rev</text>
<text x="221.8" y="184.2">Date:</text>
<text x="223.7" y="180.4">B</text>
<text x="229.5" y="180.4">&lt;Doc&gt;</text>
<text x="231.8" y="184.2">Thursday, December 05, 2019</text>
<text x="260.4" y="184.2">Sheet</text>
<text x="270.1" y="184.2">5</text>
<text x="275.9" y="184.2">of</text>
<text x="281.6" y="184.2">8</text>
<text x="287.4" y="180.4">V1.0</text>
</g>
<g font-size="1.7" fill="#004080">
<text x="76.3" y="22.1">PD0/FSMC_D2/CAN1_RX/EVENTOUT</text>
<text x="76.3" y="24">PD1/FSMC_D3/CAN1_TX/EVENTOUT</text>
<text x="76.3" y="25.9">PD2/TIM3_ETR/UART5_RX/SDIO_CMD/DCMI_D11/EVENTOUT</text>
<text x="76.3" y="27.9">PD3/FSMC_CLK/USART2_CTS/EVENTOUT</text>
<text x="76.3" y="29.8">PD4/FSMC_NOE/USART2_RTS/EVENTOUT</text>
<text x="76.3" y="31.7">PD5/FSMC_NWE/USART2_TX/EVENTOUT</text>
<text x="76.3" y="33.7">PD6/FSMC_NWAIT/USART2_RX/EVENTOUT</text>
<text x="76.3" y="35.6">PD7/USART2_CK/FSMC_NE1/FSMC_NCE2/EVENTOUT</text>
<text x="76.3" y="37.5">PD8/FSMC_D13/USART3_TX/EVENTOUT</text>
<text x="76.3" y="39.4">PD9/FSMC_D14/USART3_RX/EVENTOUT</text>
<text x="76.3" y="41.4">PD10/FSMC_D15/USART3_CK/EVENTOUT</text>
<text x="222.9" y="37.5">VBAT</text>
<text x="222.9" y="41.4">VREF+</text>
<text x="241.7" y="37.5">VSS1</text>
<text x="241.7" y="39.4">VSS2</text>
<text x="241.7" y="41.4">VSS3</text>
<text x="76.3" y="43.3">PD11/FSMC_CLE/FSMC_A16/USART3_CTS/EVENTOUT</text>
<text x="76.3" y="45.2">PD12/FSMC_ALE/FSMC_A17/TIM4_CH1/USART3_RTS/EVENTOUT</text>
<text x="76.3" y="47.2">PD13/FSMC_A18/TIM4_CH2/EVENTOUT</text>
<text x="222.9" y="45.2">VFEF-</text>
<text x="241.7" y="43.3">VSS4</text>
<text x="241.7" y="45.2">VSS5</text>
<text x="241.7" y="47.2">VSS6</text>
<text x="76.3" y="49.1">PD14/FSMC_D0/TIM4_CH3/EVENTOUT/EVENTOUT</text>
<text x="76.3" y="51">PD15/FSMC_D1/TIM4_CH4/EVENTOUT</text>
<text x="222.9" y="49.1">VDD1</text>
<text x="222.9" y="51">VDD2</text>
<text x="222.9" y="53">VDD3</text>
<text x="241.7" y="49.1">VSS7</text>
<text x="241.7" y="51">VSS8</text>
<text x="241.7" y="53">VSS9</text>
<text x="76.3" y="54.9">PE0/TIM4_ETR/FSMC_NBL0/DCMI_D2/EVENTOUT</text>
<text x="76.3" y="56.8">PE1/FSMC_NBL1/DCMI_D3/EVENTOUT</text>
<text x="76.3" y="58.7">PE2/TRACECLK/FSMC_A23/ETH_MII_TXD3/EVENTOUT</text>
<text x="222.9" y="54.9">VDD4</text>
<text x="222.9" y="56.8">VDD5</text>
<text x="222.9" y="58.7">VDD6</text>
<text x="240.7" y="54.9">VSS10</text>
<text x="240.7" y="56.8">VSS11</text>
<text x="240.7" y="58.7">VSS12</text>
<text x="76.3" y="60.7">PE3/TRACED0/FSMC_A19/EVENTOUT</text>
<text x="76.3" y="62.6">PE4/TRACED1/FSMC_A20/DCMI_D4/EVENTOUT</text>
<text x="76.3" y="64.5">PE5/TRACED2/FSMC_A21/TIM9_CH1/DCMI_D6/EVENTOUT</text>
<text x="222.9" y="60.7">VDD7</text>
<text x="222.9" y="62.6">VDD8</text>
<text x="222.9" y="64.5">VDD9</text>
<text x="240.7" y="60.7">VSS13</text>
<text x="240.7" y="62.6">VSS14</text>
<text x="240.7" y="64.5">VSS15</text>
<text x="76.3" y="66.5">PE6/TRACED3/FSMC_A22/TIM9_CH2/DCMI_D7/EVENTOUT</text>
<text x="76.3" y="68.4">PE7/FSMC_D4/TIM1_ETR/EVENTOUT</text>
<text x="76.3" y="70.3">PE8/FSMC_D5/TIM1_CH1N/EVENTOUT</text>
<text x="222.9" y="66.5">VDD10</text>
<text x="222.9" y="68.4">VDD11</text>
<text x="222.9" y="70.3">VDD12</text>
<text x="240.7" y="66.5">VSS16</text>
<text x="240.7" y="68.4">VSS17</text>
<text x="240.7" y="70.3">VSS18</text>
<text x="76.3" y="72.3">PE9/FSMC_D6/TIM1_CH1/EVENTOUT</text>
<text x="76.3" y="74.2">PE10/FSMC_D7/TIM1_CH2N/EVENTOUT</text>
<text x="76.3" y="76.1">PE11/FSMC_D8/TIM1_CH2/EVENTOUT</text>
<text x="222.9" y="72.3">VDD13</text>
<text x="222.9" y="74.2">VDD14</text>
<text x="240.7" y="72.3">VSS19</text>
<text x="240.7" y="74.2">VSS20</text>
<text x="240.7" y="76.1">VSS21</text>
<text x="76.3" y="78">PE12/FSMC_D9/TIM1_CH3N/EVENTOUT</text>
<text x="76.3" y="80">PE13/FSMC_D10/TIM1_CH3/EVENTOUT</text>
<text x="76.3" y="81.9">PE14/FSMC_D11/TIM1_CH4/EVENTOUT</text>
<text x="76.3" y="83.8">PE15/FSMC_D12/TIM1_BKIN/EVENTOUT</text>
<text x="222.9" y="83.8">VDDA</text>
<text x="240.7" y="78">VSS22</text>
<text x="240.7" y="80">VSS23</text>
<text x="240.7" y="81.9">VSS24</text>
<text x="240.7" y="83.8">VSS25</text>
<text x="76.3" y="87.7">PF0/FSMC_A0/I2C2_SDA/EVENTOUT</text>
<text x="76.3" y="89.6">PF1/FSMC_A1/I2C2_SCL/EVENTOUT</text>
<text x="222.9" y="89.6">VSSA</text>
<text x="240.7" y="85.8">VSS26</text>
<text x="240.7" y="87.7">VSS27</text>
<text x="240.7" y="89.6">VSS28</text>
<text x="76.3" y="91.6">PF2/FSMC_A2/I2C2_SMBA/EVENTOUT</text>
<text x="76.3" y="93.5">PF3/FSMC_A3/EVENTOUT/ADC3_IN9</text>
<text x="76.3" y="95.4">PF4/FSMC_A4/EVENTOUT/ADC3_IN14</text>
<text x="240.7" y="91.6">VSS29</text>
<text x="240.7" y="93.5">VSS30</text>
<text x="240.7" y="95.4">VSS31</text>
<text x="76.3" y="97.3">PF5/FSMC_A5/EVENTOUT/ADC3_IN15</text>
<text x="76.3" y="99.3">PF6/TIM10_CH1/FSMC_NIORD/EVENTOUT/ADC3_IN4</text>
<text x="76.3" y="101.2">PF7/TIM11_CH1/FSMC_NREG/EVENTOUT/ADC3_IN5</text>
<text x="240.7" y="97.3">VSS32</text>
<text x="240.7" y="99.3">VSS33</text>
<text x="240.7" y="101.2">VSS34</text>
<text x="76.3" y="103.1">PF8/TIM13_CH1/FSMC_NIOWR/EVENTOUT/ADC3_IN6</text>
<text x="76.3" y="105.1">PF9/TIM14_CH1/FSMC_CD/EVENTOUT/ADC3_IN7</text>
<text x="76.3" y="107">PF10/FSMC_INTR/EVENTOUT/ADC3_IN8</text>
<text x="240.7" y="103.1">VSS35</text>
<text x="240.7" y="105.1">VSS36</text>
<text x="76.3" y="108.9">PF11/DCMI_12/EVENTOUT</text>
<text x="76.3" y="110.9">PF12/FSMC_A6/EVENTOUT</text>
<text x="76.3" y="112.8">PF13/FSMC_A7/EVENTOUT</text>
<text x="76.3" y="114.7">PF14/FSMC_A8/EVENTOUT</text>
<text x="76.3" y="116.6">PF15/FSMC_A9/EVENTOUT</text>
</g>
<text font-size="1.7" fill="#808000" x="29" y="88.6">用户I2C</text>
<g font-size="1.4">
<text x="30.9" y="1.4">5</text>
<text x="88.8" y="1.4">4</text>
<text x="146.7" y="1.4">3</text>
<text x="204.6" y="1.4">2</text>
<text x="262.6" y="1.4">1</text>
<text x=".5" y="26.1">D</text>
<text x="292" y="26.1">D</text>
<text x=".5" y="71.9">C</text>
<text x="292" y="71.9">C</text>
<text x=".5" y="117.8">B</text>
<text x="292" y="117.8">B</text>
<text x=".5" y="163.6">A</text>
<text x="292" y="163.6">A</text>
<text x="30.9" y="186.8">5</text>
<text x="88.8" y="186.8">4</text>
<text x="146.7" y="186.8">3</text>
<text x="204.6" y="186.8">2</text>
<text x="262.6" y="186.8">1</text>
</g>
</svg>
